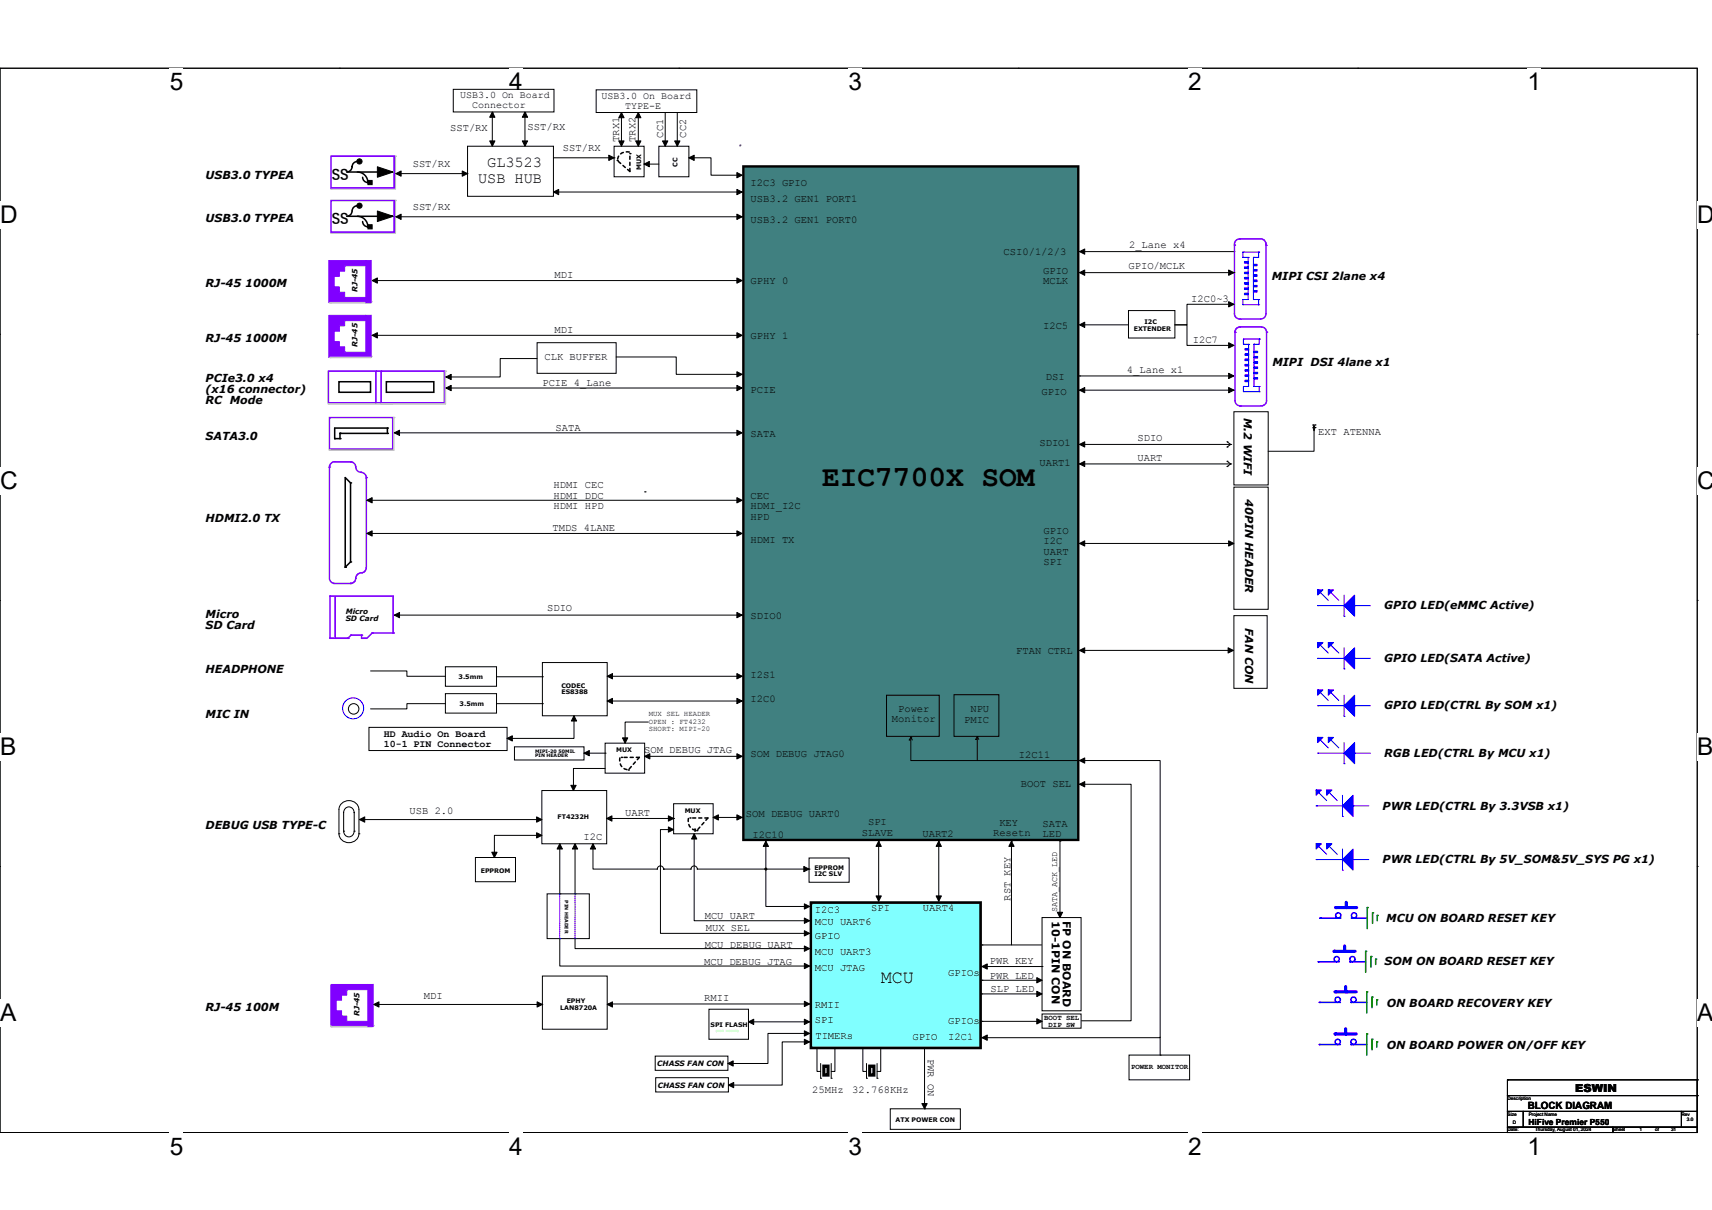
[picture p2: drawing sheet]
<svg xmlns="http://www.w3.org/2000/svg" width="297mm" height="210mm" viewBox="0 0 297 210" stroke-linecap="round" stroke-linejoin="round" font-family="sans-serif">
<path d="M0 11.8h294.4v184.8h-294.4z" fill="none" stroke="#000" stroke-width=".17"/>
<g fill="#fff">
<path d="M29.4 11.8h2.4v4.8h-2.4z"/>
<path d="M29.4 196.6h2.4v4.7h-2.4z"/>
</g>
<path d="M58.9 11.8h.1M58.9 196.6h.1" fill="none" stroke="#000" stroke-width=".17"/>
<g fill="#fff">
<path d="M88.3 11.8h2.4v4.8h-2.4z"/>
<path d="M88.3 196.6h2.4v4.7h-2.4z"/>
</g>
<path d="M117.8 11.8h.1M117.8 196.6h.1" fill="none" stroke="#000" stroke-width=".17"/>
<g fill="#fff">
<path d="M147.2 11.8h2.4v4.8h-2.4z"/>
<path d="M147.2 196.6h2.4v4.7h-2.4z"/>
</g>
<path d="M176.7 11.8h.1M176.7 196.6h.1" fill="none" stroke="#000" stroke-width=".17"/>
<g fill="#fff">
<path d="M206.1 11.8h2.3v4.8h-2.3z"/>
<path d="M206.1 196.6h2.3v4.7h-2.3z"/>
</g>
<path d="M235.5 11.8h.1M235.5 196.6h.1" fill="none" stroke="#000" stroke-width=".17"/>
<g fill="#fff">
<path d="M265 11.8h2.3v4.8h-2.3z"/>
<path d="M265 196.6h2.3v4.7h-2.3z"/>
<path d="M0 34.9h3.1v4.8h-3.1z"/>
<path d="M294.4 34.9h2.6v4.8h-2.6z"/>
<path d="M0 81.1h3.1v4.7h-3.1z"/>
<path d="M294.4 81.1h2.6v4.7h-2.6z"/>
</g>
<path d="M0 58h.1M294.4 58h.1" fill="none" stroke="#000" stroke-width=".17"/>
<g fill="#fff">
<path d="M0 127.3h2.8v4.7h-2.8z"/>
<path d="M294.4 127.3h2.6v4.7h-2.6z"/>
</g>
<path d="M0 104.2h.1M294.4 104.2h.1" fill="none" stroke="#000" stroke-width=".17"/>
<g fill="#fff">
<path d="M0 173.5h2.8v4.7h-2.8z"/>
<path d="M294.4 173.5h2.6v4.7h-2.6z"/>
</g>
<g fill="none" stroke="#000" stroke-width=".17">
<path d="M78.6 15.5h17.5v3.9h-17.5zM85.4 19.6h.1M85.4 19.6v5.7M91.1 19.6h.1M91.1 19.6v5.7M103.4 15.6h17.5v3.9h-17.5zM107.8 19.5h.1M107.8 19.5v5.9M110.7 19.5h.1M110.7 19.5v5.9M115.4 19.5h.1M115.4 19.5v5.9"/>
<path d="M117.5 19.5h.1M117.5 19.5v5.9M68.7 30.1h12.3M68.7 37.6h60M81 30.1h.1M81.1 25.4h14.9v8.7h-14.9zM96.1 33.3h32.6M106.5 25.4h5.2v5.3h-5.2zM111.7 28.5h.1M111.7 28.5h2.6M114.3 25.4h5.2v5.3h-5.2zM128.7 37.6h.1"/>
<path d="M128.7 33.3h.1M64.6 48.7h63.7M64.6 58.2h63.7M128.3 48.7h.1M128.3 58.2h.1M187.7 43.7h26.4M187.7 47.3h26.4M195.8 53.9h8v4.8h-8zM214.1 43.7h.1M214.1 47.3h.1M68.5 75.1h59.9M77.4 67.3h51"/>
<path d="M128.4 67.3h.1M128.4 75.1h.1M187.3 65.2h.1M187.3 65.2h26.7M63.6 86.8h64.4M63.6 92.6h64.4M111.8 85.4h.1M111.9 85.4h.1M128 86.8h.1M128 92.6h.1M187.5 94.3h.1M187.5 94.3h26.3"/>
<path d="M214.1 84.5h5.9v21.2h-5.9zM64.3 116.4h6.3v1h6.7M68.5 106.8h60.2M77.3 115.7h8.8v3.4h-8.8zM86.1 117.5h8M94.1 115h11.2v9.2h-11.2zM94.1 117.5h.1M105.4 117.4h23.2M128.6 117.4h.1M128.7 106.8h.1M187.5 112.9h.1M187.5 112.9h26.3"/>
<path d="M214.1 106.8h5.7v12.7h-5.7zM64 126.2h24v4.1h-24zM77.3 120.4h8.8v3.4h-8.8zM77.3 122.1h-6.7v.9h-6.3M86.1 122.1h8M94 137.2h11.3v9.2h-11.3zM94.1 122.1h.1M99.6 124.2v4h-11.6M105.5 121.7h23.2M116.9 139.5h6.8v5.2h-6.8zM128.7 121.7h.1M187.3 136.1h8.9v41.1h-8.6"/>
<path d="M187.3 132h14v48.1h-31M0 150.4h.1M58.8 144.7v-4.2a1.74 1.74 0 0 1 1.7-1.6 1.74 1.74 0 0 1 1.8 1.6v4.2M58.8 144.7a1.74 1.74 0 0 0 1.7 1.6 1.74 1.74 0 0 0 1.8-1.6M58.8 144.7h.1M59.6 144.3v-3.2a.92 .92 0 0 1 .9-1.1 .92 .92 0 0 1 .9 1.1v3.2M59.6 144.3a.91 .91 0 0 0 .9 .9 .91 .91 0 0 0 .9-.9M59.6 144.3h.1M61.4 144.3h.1M62.3 144.7h.1M62.5 142.2h31.3M93.8 142.2h.1"/>
<path d="M105.3 142h11.6M116.9 142h.1M119.9 150.8a.55 .55 0 0 1 .5-.5 .55 .55 0 0 1 .6 .5h19.4M120.5 143.9h.1M120.5 144.3h.1M120.5 143.9l.2 .2-.2 .2M123.7 141.9h5M128.7 141.9h.1M140.4 148.9h6.9v4.2h-6.9zM140.4 150.8h.1M152.4 146h.1M152.4 146v10.4"/>
<path d="M175.5 146h.1M175.5 146v18M180.8 159.2h6.7v16.2h-6.7zM183.9 146h.1M183.9 146v13.2M294.4 150.4h.1M64.9 174.3h29.1M94 174.3h.1M94.1 169.4h11.2v9.2h-11.2zM105.4 174.2h34.9M123 175.2h6.8v5.2h-6.8zM129.9 177.3h10.5"/>
<path d="M140.3 174.2h.1M140.4 177.3h.1M170.3 172.5h.1M170.3 172.5h10.4M170.3 164h.1M170.3 170.1h.1M170.3 177.3h.1M170.3 167.7h10.5M170.3 164h10.4M170.3 170.1h10.5M170.3 177.3h10.5M180.8 176h6.7v2.4h-6.7z"/>
<path d="M180.8 167.7h.1M141.7 181.9v4h.7M142.4 187.1h.1M142.4 184.6v2.5M144.2 187.1h.1M144.2 184.6v2.5M144.8 181.9v4h-.6M149.7 181.9v4h.6M150.3 187.1h.1M150.3 184.6v2.5M152.2 187.1h.1M152.2 184.6v2.5"/>
<path d="M152.8 181.9v4h-.6M154.4 192.4h12.2v3.6h-12.2z"/>
</g>
<g fill="#000" stroke="#000" stroke-width=".17">
<path d="M63.8 39h.8v.7h-.8z" fill-rule="evenodd"/>
<path d="M63.8 31.3h.8v.7h-.8z" fill-rule="evenodd"/>
<path d="M65.5 28.9l2.7 1h-.9h.9l-2.7 .9z" fill-rule="evenodd"/>
<path d="M65.5 36.6l2.7 .9h-.9h.9l-2.7 .9z" fill-rule="evenodd"/>
<circle cx="62.4" cy="35.7" r=".45"/>
<circle cx="62.4" cy="28" r=".45"/>
<circle cx="132.9" cy="150.8" r=".17"/>
</g>
<g fill="none" stroke="#c0c0c0" stroke-width=".26">
<path d="M57.4 32.8h.1M68.6 27.1h.1M68.6 34.8h.1M68.6 27.1v5.7h-11.2M68.6 34.8v5.7h-11.2M57.2 52.5h.1M57.2 52.5h7.2M57.4 40.5h.1M64.4 52.4h.1M64.4 45.2v7.2M64.4 54.7v7.2M57 70.1h.1"/>
<path d="M57.1 78.1h.1M57.2 62h.1M57.2 62h7.2M64.4 61.9h.1M66.1 70.1h.1M68.3 72.5h.1M68.3 72.5v5.6h-11.2M77.3 64.4h.1M77.3 64.4v5.7h-20.3M57.4 178.2h.1M57.4 178.2h7.2M64.7 178h.1"/>
<path d="M64.7 170.9v7.1"/>
</g>
<g fill="none" stroke="#000" stroke-width=".26">
<path d="M60.2 37.5h6.1M62 28a.91 .91 0 0 0-.9 .9 .91 .91 0 0 1-.9 .9l6.1 .1M62 29.9a1.83 1.83 0 0 1 1.8 1.8M62 35.7a1.07 1.07 0 0 0-1 1.3l-.5 .5h-.3M62 37.5a1.82 1.82 0 0 1 1.8 1.9M62.9 30.8a.91 .91 0 0 0 .9 .9M62.9 38.4a.91 .91 0 0 0 .9 1M66.3 29.9h.1M66.3 37.5h.1M58.1 76.1h.1M58.1 76.1h.9M58.8 66.3h5.5v1.8h-5.5z"/>
<path d="M59 75.2h.1M59 76.1h.1M59 75.2v.9M59 75.2h8.2M67 66.3h8.3v1.8h-8.3zM67.2 74.3h.1M67.2 75.2h.1M67.2 74.3h-9.1v1.8M67.2 74.3v.9M59.9 98.4h.1M60.8 83.8h.1M60.8 97.5h.1"/>
<path d="M60.8 83.8l-.9-.9v15.5M60.8 97.5l-.9 .9M60.8 83.8v13.7"/>
</g>
<g fill="none" stroke="#8000ff" stroke-width=".26">
<path d="M57.4 34.8h11v5.5h-11zM57.4 27.1h11v5.5h-11zM214.2 42.6v11.9a.91 .91 0 0 0 .9 .9M214.2 42.6h.1M214.2 57.7v11.8a.91 .91 0 0 0 1 .9M214.2 57.7h.1M215.1 41.5a.91 .91 0 0 0-.9 .9M215.1 55.4h.1M215.1 41.5h.1M215.1 41.5h3.6a.91 .91 0 0 1 .9 .9M215.1 55.4h3.6M215.2 56.7a.91 .91 0 0 0-1 1"/>
<path d="M215.2 56.7h.1M215.2 56.7h3.6a.91 .91 0 0 1 .9 1M219.6 42.6v11.9a.91 .91 0 0 1-.9 .9M219.6 42.6h.1M219.7 57.7v11.8a.91 .91 0 0 1-.9 .9l-3.6 .1M219.7 57.7h.1M57 64.4h20.1v5.5h-20.1zM57.1 72.5h11v5.5h-11zM65.2 64.4h.1M65.2 64.4v5.5M66.1 64.4h.1M66.1 64.4v5.5"/>
<path d="M215.2 70.5h.1M57.1 81.1h.1M57.1 81.1v19.2M60.8 80.1h-2.7a.91 .91 0 0 0-1 1M60.8 80.1h.1M61.7 81.1a1.08 1.08 0 0 0 1.3 1l.5 .4v.4M63.5 98.5a1.08 1.08 0 0 1-1.2 1 .91 .91 0 0 0-.6 .9 .91 .91 0 0 1-.9 .9M63.6 82.9h.1M63.6 82.9v15.5M57.1 100.4a.91 .91 0 0 0 1 .9h2.7M57.2 103.5h.1M57.2 110.8h.1"/>
<path d="M57.2 103.5h11v6.4M57.2 110.8h3.1M57.2 103.5v7.3M58.2 110.8h.1M58.2 103.5v7.3M60.3 110.8h.1M60.8 101.3h.1M60.9 110.2h.1M60.9 110.2h1.8M60.9 110.2l-.6 .6M62.7 110.8h.1M62.7 110.2h.1"/>
<path d="M62.7 110.2v.6M64.6 109.9h.1M64.6 109.9h3.6M64.6 109.9l-1 .9h-.9M68.2 109.9h.1"/>
</g>
<g fill="#8000ff" stroke="#8000ff" stroke-width=".17">
<path d="M57.1 45.2h6.4v.9h-3.7v.9h-.9v1h-.9v1.8h.9v.9h.9v.9h3.7v.9h-6.4z" fill-rule="evenodd"/>
<path d="M57.1 54.7h6.4v.9h-3.7v1h-.9v.9h-.9v1.8h.9v.9h.9v.9h3.7v.9h-6.4z" fill-rule="evenodd"/>
<path d="M63.5 45.2h.9v7.3h-.9z" fill-rule="evenodd"/>
<path d="M63.5 54.7h.9v7.3h-.9z" fill-rule="evenodd"/>
<path d="M57.4 170.9h6.4v.9h-3.6v.9h-.9v.9h-1v1.8h1v.9h.9v1h3.6v.9h-6.4z" fill-rule="evenodd"/>
<path d="M63.8 170.9h.9v7.3h-.9z" fill-rule="evenodd"/>
</g>
<path d="M140.7 156.7h29.4v25.1h-29.4zM142.9 185h.7v1.6h-.7zM150.9 185h.7v1.6h-.7z" fill="none" stroke="#000" stroke-width=".54"/>
<path d="M107.1 27.8h.1M109.2 26.4a1.52 1.52 0 0 0-2 1.3M109.3 29.8v-3.1M109.3 26.7h.1M109.3 29.8l-2.2-2M119.4 142a1.52 1.52 0 0 0 1.3 2.1M119.7 142h.1M120.9 144.2h.1M122.8 142h-3.1M122.8 142l-1.9 2.2" fill="none" stroke="#000" stroke-width=".26" stroke-dasharray=".5 .5"/>
<g fill="none" stroke="#00f" stroke-width=".17">
<path d="M215.6 52h.1M215.6 43.8h.1M215.6 44.7h.1M215.6 43.8v.9M215.6 52v.9h2.8M215.6 44.7h.9M215.6 43.8h2.8M215.7 58.8h.1M215.7 59.8h.1M215.7 58.8v1M215.7 59.8h.9M215.7 58.8h2.8"/>
<path d="M216.5 44.7h.1M216.5 44.7v7.3h-.9M216.6 59.8h.1M216.6 59.8v7.3h-.9M217.4 44.7h.1M217.4 52h.1M217.4 52h1M217.4 44.7v7.3M217.5 59.8h.1M217.5 59.8v7.3M218.4 52.9h.1M218.4 43.8h.1"/>
<path d="M218.4 52h.1M218.4 43.8v.9h-1M218.4 52v.9M218.5 58.8h.1M218.5 58.8v1h-1M215.7 67.1h.1M215.7 67.1v.9h2.8M217.5 67.1h.1M217.5 67.1h1M218.5 68h.1M218.5 67.1h.1M218.5 67.1v.9"/>
<path d="M228.3 139.9h.1M228.3 137.1h.1M228.3 139.9h4.6M228.3 137.1l1.9 1.8M228.6 130.7h.1M228.6 128h.1M228.6 130.7h4.6M228.6 128l1.8 1.8M230.2 137.1h.1M230.2 137.1l1.8 1.8M230.4 128h.1M230.4 128l1.9 1.8"/>
<path d="M232.9 138v3.7M233.2 132.5h.1M233.2 128.9v3.6M234.7 139.9h.1M234.7 139.9h2.8M235 130.7h.1M235 130.7h2.7M228.3 149.2h.1M228.3 146.4h.1M228.3 149.2h4.6M228.3 146.4l1.9 1.9M230.2 146.4h.1"/>
<path d="M230.2 146.4l1.8 1.9M232.9 141.7h.1M232.9 151h.1M232.9 147.4v3.6M234.7 149.2h.1M234.7 149.2h2.8"/>
</g>
<g fill="#00f" stroke="#00f" stroke-width=".17">
<path d="M215.9 50.9h.6v.3h-.6z" fill-rule="evenodd"/>
<path d="M215.9 50h.6v.2h-.6z" fill-rule="evenodd"/>
<path d="M215.9 49.1h.6v.2h-.6z" fill-rule="evenodd"/>
<path d="M215.9 48.1h.6v.3h-.6z" fill-rule="evenodd"/>
<path d="M215.9 47.2h.6v.3h-.6z" fill-rule="evenodd"/>
<path d="M215.9 46.3h.6v.3h-.6z" fill-rule="evenodd"/>
<path d="M215.9 45.4h.6v.3h-.6z" fill-rule="evenodd"/>
<path d="M217.4 50.4h.7v.3h-.7z" fill-rule="evenodd"/>
<path d="M217.4 49.5h.7v.3h-.7z" fill-rule="evenodd"/>
<path d="M217.4 48.6h.7v.3h-.7z" fill-rule="evenodd"/>
<path d="M217.4 47.7h.7v.3h-.7z" fill-rule="evenodd"/>
<path d="M217.4 46.8h.7v.2h-.7z" fill-rule="evenodd"/>
<path d="M217.4 45.9h.7v.2h-.7z" fill-rule="evenodd"/>
<path d="M216 66h.6v.3h-.6z" fill-rule="evenodd"/>
<path d="M216 65.1h.6v.2h-.6z" fill-rule="evenodd"/>
<path d="M216 64.1h.6v.3h-.6z" fill-rule="evenodd"/>
<path d="M216 63.2h.6v.3h-.6z" fill-rule="evenodd"/>
<path d="M216 62.3h.6v.3h-.6z" fill-rule="evenodd"/>
<path d="M216 61.4h.6v.3h-.6z" fill-rule="evenodd"/>
<path d="M216 60.5h.6v.3h-.6z" fill-rule="evenodd"/>
<path d="M217.5 65.5h.7v.3h-.7z" fill-rule="evenodd"/>
<path d="M217.5 64.6h.7v.3h-.7z" fill-rule="evenodd"/>
<path d="M217.5 63.7h.7v.3h-.7z" fill-rule="evenodd"/>
<path d="M217.5 62.8h.7v.2h-.7z" fill-rule="evenodd"/>
<path d="M217.5 61.9h.7v.2h-.7z" fill-rule="evenodd"/>
<path d="M217.5 60.9h.7v.3h-.7z" fill-rule="evenodd"/>
<path d="M233.2 130.7l1.8-1.8v3.6z" fill-rule="evenodd"/>
<path d="M230.4 128h.9l-.9 .9z" fill-rule="evenodd"/>
<path d="M228.6 128h.9l-.9 .9z" fill-rule="evenodd"/>
<path d="M232.9 139.9l1.8-1.9v3.7z" fill-rule="evenodd"/>
<path d="M230.2 137.1h.9l-.9 .9z" fill-rule="evenodd"/>
<path d="M228.3 137.1h.9l-.9 .9z" fill-rule="evenodd"/>
<path d="M232.9 149.2l1.8-1.8v3.6z" fill-rule="evenodd"/>
<path d="M230.2 146.4h.9l-.9 1z" fill-rule="evenodd"/>
<path d="M228.3 146.4h.9l-.9 1z" fill-rule="evenodd"/>
</g>
<g fill="none" stroke="#00f" stroke-width=".26">
<path d="M229 159.3h.1M229 159.3h3.6"/>
<circle cx="234.9" cy="158.9" r=".45"/>
</g>
<path d="M233.5 156.6v.9" fill="none" stroke="#00f" stroke-width=".54"/>
<circle cx="233.5" cy="157.5" r=".27" fill="#00f"/>
<path d="M231.7 157.5h3.7" fill="none" stroke="#00f" stroke-width=".54"/>
<circle cx="231.7" cy="157.5" r=".27" fill="#00f"/>
<g fill="none" stroke="#00f" stroke-width=".26">
<path d="M234.5 159.3h.1M234.5 159.3h2.7M228.9 174h.1M228.9 174h3.6"/>
<circle cx="232.2" cy="158.9" r=".45"/>
<circle cx="234.8" cy="173.5" r=".46"/>
</g>
<path d="M237.2 157.5h.1M237.2 157.5v3.7M238.1 158.4h.1M238.1 158.4v1.9M238.9 158.9h.1M238.9 158.9v.9" fill="none" stroke="#008000" stroke-width=".26"/>
<path d="M233.4 171.2v.9" fill="none" stroke="#00f" stroke-width=".54"/>
<circle cx="233.4" cy="172.1" r=".27" fill="#00f"/>
<path d="M231.6 172.1h3.7" fill="none" stroke="#00f" stroke-width=".54"/>
<circle cx="231.6" cy="172.1" r=".27" fill="#00f"/>
<g fill="none" stroke="#00f" stroke-width=".26">
<path d="M234.4 174h.1M234.4 174h2.7M228.9 181.3h.1M228.9 181.3h3.6"/>
<circle cx="232.1" cy="173.5" r=".46"/>
<circle cx="234.8" cy="180.8" r=".45"/>
</g>
<path d="M237.1 172.1h.1M237.1 172.1v3.7M238 173h.1M238 173v1.9M238.8 173.5h.1M238.8 173.5v.9" fill="none" stroke="#008000" stroke-width=".26"/>
<g fill="none" stroke="#000" stroke-width=".17">
<path d="M93.2 59.5h13.7v5.3h-13.7zM187.5 56.4h.1M187.5 56.4h8.2M214.1 52.8h-8.2v3.6h-2.1h2.1v3.5h8.2M93.2 62.2h-6.4v3.2h-9.4M106.9 62h10.4v3h11.4M89.2 129.6h12.1v2.3h-12.1zM101.3 130.7h3.7M105 129h6.8v5.2h-6.8zM105 133.4h-5.5v3.8M105 130.7h.1M111.9 131.3h16.8"/>
<path d="M94.9 155.1h7.3v7.8h-7.3zM97.1 155.1h.1M97.1 146.4v8.7M99.8 155.1h.1M99.8 146.5v8.6M97.1 162.9v4.8h43.3"/>
<circle cx="61.4" cy="123" r=".91"/>
</g>
<g fill="none" stroke="#00f" stroke-width=".17">
<path d="M228.6 119.7h.1M228.6 119.7l1.8 1.9M230.4 119.7h.1M230.4 119.7l1.9 1.9M228.6 122.5h.1M228.6 122.5h4.6M233.2 124.3h.1M233.2 120.7v3.6M235 122.5h.1M235 122.5h2.7"/>
<circle cx="61.3" cy="122.9" r="1.82"/>
</g>
<path d="M107.5 131.5a1.52 1.52 0 0 0 1.3 2.1M107.8 131.4h.1M109 133.6h.1M110.9 131.4h-3.1M110.9 131.4l-1.9 2.2" fill="none" stroke="#000" stroke-width=".26" stroke-dasharray=".5 .5"/>
<g fill="#00f" stroke="#00f" stroke-width=".17">
<path d="M233.2 122.5l1.8-1.8v3.6z" fill-rule="evenodd"/>
<path d="M230.4 119.7h.9l-.9 1z" fill-rule="evenodd"/>
<path d="M228.6 119.7h.9l-.9 1z" fill-rule="evenodd"/>
</g>
<path d="M233.4 178.5v1" fill="none" stroke="#00f" stroke-width=".54"/>
<circle cx="233.4" cy="179.5" r=".27" fill="#00f"/>
<path d="M231.6 179.5h3.7" fill="none" stroke="#00f" stroke-width=".54"/>
<circle cx="231.6" cy="179.5" r=".27" fill="#00f"/>
<g fill="none" stroke="#00f" stroke-width=".26">
<path d="M228.7 166.9h.1M228.7 166.9h3.6M234.4 181.3h.1M234.4 181.3h2.7"/>
<circle cx="234.6" cy="166.5" r=".45"/>
<circle cx="232.1" cy="180.8" r=".45"/>
</g>
<path d="M237.1 179.5h.1M237.1 179.5v3.6M238 180.4h.1M238 180.4v1.8M238.8 180.8h.1M238.8 180.8v.9" fill="none" stroke="#008000" stroke-width=".26"/>
<g fill="none" stroke="#000" stroke-width=".17">
<path d="M82.5 148.8h6.9v4.2h-6.9zM94 145h-8.2v3.8M114.6 150.2v11.8h25.8M116.9 144h-2.3v6.3M120.4 144.7v15.1h20.1M132.9 146v11.3h7.5M162.9 146h.1M162.9 146v10.4M140.5 179.4h-7.3v5.2h-6.9M113.7 183.3h12.6v2.5h-12.6zM113.7 187h12.7v2.5h-12.7zM140.5 180.8h-4.8v7.5h-9.3"/>
<path d="M160.4 192.4h.1M160.4 182v10.4"/>
</g>
<path d="M129 28.9h58v116.8h-58z" fill="none" stroke="#000" stroke-width=".54"/>
<path d="M233.3 164.2v.9" fill="none" stroke="#00f" stroke-width=".54"/>
<circle cx="233.3" cy="165.1" r=".27" fill="#00f"/>
<path d="M231.4 165.1h3.7" fill="none" stroke="#00f" stroke-width=".54"/>
<circle cx="231.4" cy="165.1" r=".27" fill="#00f"/>
<g fill="none" stroke="#00f" stroke-width=".26">
<path d="M234.2 166.9h.1M234.2 166.9h2.7"/>
<circle cx="231.9" cy="166.5" r=".45"/>
</g>
<path d="M236.9 165.1h.1M236.9 165.1v3.7M237.8 166h.1M237.8 166v1.8M238.7 166.5h.1M238.7 166.5v.9" fill="none" stroke="#008000" stroke-width=".26"/>
<g fill="none" stroke="#000" stroke-width=".17">
<path d="M96 27.4h10.5M106.5 27.4h.1M119.5 27.4h3.8v3h4.5M187.2 77.1h26.3M187.3 67.7h26.7M212.9 76.7h.1M212.9 77.6h.1M212.9 76.7l.6 .4M213.5 77.1h.1M213.5 77.1l-.6 .5M214 67.7h.1M214.1 71.5h5.9v12.7h-5.9z"/>
<path d="M227.8 73.7h.1M227.8 74.2h.1M227.8 73.7l.2 .6 .1-.6M227.8 74.2l.2 .6 .1-.6M228 73.7v4.6h-8M228.1 74.2h.1M228.1 73.7h.1M187.2 80.5h26.3M212.9 80.1h.1M212.9 81h.1M212.9 80.1l.6 .4M213.5 80.5h.1"/>
<path d="M213.5 80.5l-.6 .5M112.5 125.3h-4.1v3.7M153.8 120.7h9.1v7.1h-9.1zM157.7 128.4h.1M158 128h.1M158 128v4h11.5M158 128l.3 .4M158 128l-.3 .4M165.5 120.6h7.8v7.2h-7.8zM169.3 128.3h.1M169.5 127.9h.1M169.5 127.9v4.1h17.4"/>
<path d="M169.5 127.9l.3 .4M169.5 127.9l-.2 .4M102.9 146.4v4.4h11.1a.55 .55 0 0 1 .6-.5 .55 .55 0 0 1 .5 .5M115.1 150.8h.1M115.1 150.8h4.8M99.8 162.9v1.7h40.7M195.9 183.1h10.5v4.3h-10.5zM201.3 183.1h.1M201.3 180v3.1M261.5 190.2h32.9v2.7h-32.9zM261.5 192.9h2.8v2.7h-2.8zM261.5 195.6h18.3v1h-18.3z"/>
<path d="M261.5 187.4h.1M261.5 187.4v2.8M261.5 187.4h32.9M264.3 192.9h27.4v2.7h-27.4zM279.8 195.6h14.6v1h-14.6zM291.7 192.9h2.7v2.7h-2.7zM294.4 187.4h.1M294.4 190.2h.1M294.4 187.4v2.8"/>
</g>
<path d="M141 157h28.8v24.6h-28.8z" fill-rule="evenodd" fill="#80ffff" stroke="#80ffff" stroke-width=".17"/>
<g fill="none" stroke="#00f" stroke-width=".17">
<path d="M228.6 105.1h.1M228.6 102.4h.1M228.6 114.3h.1M228.6 111.5h.1M228.6 105.1h4.6M228.6 102.4l1.8 1.8M228.6 114.3h4.6M228.6 111.5l1.8 1.8M230.4 102.4h.1M230.4 111.5h.1M230.4 102.4l1.9 1.8M230.4 111.5l1.9 1.8"/>
<path d="M233.2 106.9h.1M233.2 116.1h.1M233.2 103.3v3.6M233.2 112.4v3.7M235 105.1h.1M235 114.3h.1M235 105.1h2.7M235 114.3h2.7"/>
</g>
<g fill="#00f" stroke="#00f" stroke-width=".17">
<path d="M233.2 105.1l1.8-1.8v3.6z" fill-rule="evenodd"/>
<path d="M230.4 102.4h.9l-.9 .9z" fill-rule="evenodd"/>
<path d="M228.6 102.4h.9l-.9 .9z" fill-rule="evenodd"/>
<path d="M233.2 114.3l1.8-1.9v3.7z" fill-rule="evenodd"/>
<path d="M230.4 111.5h.9l-.9 .9z" fill-rule="evenodd"/>
<path d="M228.6 111.5h.9l-.9 .9z" fill-rule="evenodd"/>
</g>
<path d="M60.8 80.1a.91 .91 0 0 1 .9 1" fill="none" stroke="#8000ff" stroke-width=".26"/>
<path d="M129.3 29.2h57.4v116.2h-57.4z" fill-rule="evenodd" fill="#408080" stroke="#408080" stroke-width=".26"/>
<path d="M97.1 155.1v7.8M99.8 155.1v7.8M97.1 162.9h.1M99.8 162.9h.1" fill="none" stroke="#00f" stroke-width=".17" stroke-dasharray=".2 .2"/>
<g fill="#000" stroke="#000" stroke-width=".17">
<path d="M85.4 19.4l.5 1h-.9z" fill-rule="evenodd"/>
<path d="M91.1 19.4l.4 1h-.9z" fill-rule="evenodd"/>
<path d="M107.8 19.5l.5 .9h-1z" fill-rule="evenodd"/>
<path d="M110.7 19.5l.5 .9h-.9z" fill-rule="evenodd"/>
<path d="M68.7 30.1l.9-.4v.9z" fill-rule="evenodd"/>
<path d="M68.7 37.6l.9-.4v.9z" fill-rule="evenodd"/>
<path d="M80.2 29.7l.9 .4-.9 .5z" fill-rule="evenodd"/>
<path d="M85 24.5h.9l-.5 .9z" fill-rule="evenodd"/>
<path d="M90.6 24.5h.9l-.4 .9z" fill-rule="evenodd"/>
<path d="M96 33.3l.9-.4v.9z" fill-rule="evenodd"/>
<path d="M105.6 26.9l.9 .5-.9 .4z" fill-rule="evenodd"/>
<path d="M107.3 24.5h1l-.5 .9z" fill-rule="evenodd"/>
<path d="M110.3 24.5h.9l-.5 .9z" fill-rule="evenodd"/>
<path d="M111.7 28.5l.9-.5v.9z" fill-rule="evenodd"/>
<path d="M114.9 24.5h1l-.5 .9z" fill-rule="evenodd"/>
<path d="M117 24.5h1l-.5 .9z" fill-rule="evenodd"/>
<path d="M119.5 27.4l.9-.5v.9z" fill-rule="evenodd"/>
<path d="M127.8 30l.9 .4-.9 .5z" fill-rule="evenodd"/>
<path d="M127.8 32.9l.9 .4-.9 .5z" fill-rule="evenodd"/>
<path d="M127.8 37.2l.9 .4-.9 .5z" fill-rule="evenodd"/>
<path d="M64.6 48.7l.9-.5v.9z" fill-rule="evenodd"/>
<path d="M64.6 58.2l.9-.5v1z" fill-rule="evenodd"/>
<path d="M127.8 48.2l.9 .5-.9 .4z" fill-rule="evenodd"/>
<path d="M127.8 57.7l.9 .5-.9 .5z" fill-rule="evenodd"/>
<path d="M187.3 56.4l.9-.5v.9z" fill-rule="evenodd"/>
<path d="M187.3 47.3l.9-.4v.9z" fill-rule="evenodd"/>
<path d="M187.3 43.7l.9-.5v.9z" fill-rule="evenodd"/>
<path d="M213.1 46.9l1 .4-1 .5z" fill-rule="evenodd"/>
<path d="M213.1 52.4l1 .4-1 .5z" fill-rule="evenodd"/>
<path d="M213.1 59.5l1 .4-1 .5z" fill-rule="evenodd"/>
<path d="M68.4 75.1l.9-.4v.9z" fill-rule="evenodd"/>
<path d="M77.4 65.4l.9-.4v.9z" fill-rule="evenodd"/>
<path d="M77.4 67.3l.9-.4v.9z" fill-rule="evenodd"/>
<path d="M127.8 64.5l.9 .5-.9 .4z" fill-rule="evenodd"/>
<path d="M127.8 66.9l.9 .4-.9 .5z" fill-rule="evenodd"/>
<path d="M127.8 74.7l.9 .4-.9 .5z" fill-rule="evenodd"/>
<path d="M187.3 77.1l.9-.4v.9z" fill-rule="evenodd"/>
<path d="M187.3 67.7l.9-.4v.9z" fill-rule="evenodd"/>
<path d="M213.1 64.8l1 .4-1 .5z" fill-rule="evenodd"/>
<path d="M213.1 67.3l1 .4-1 .5z" fill-rule="evenodd"/>
<path d="M63.6 86.8l1-.4v.9z" fill-rule="evenodd"/>
<path d="M63.6 92.6l1-.5v.9z" fill-rule="evenodd"/>
<path d="M127.8 86.4l.9 .4-.9 .5z" fill-rule="evenodd"/>
<path d="M127.8 92.1l.9 .5-.9 .4z" fill-rule="evenodd"/>
<path d="M187.3 94.3l.9-.4v.9z" fill-rule="evenodd"/>
<path d="M187.3 80.5l.9-.4v.9z" fill-rule="evenodd"/>
<path d="M213.1 93.9l1 .4-1 .5z" fill-rule="evenodd"/>
<path d="M68.4 106.8l.9-.5v.9z" fill-rule="evenodd"/>
<path d="M105.3 117.4l1-.5v.9z" fill-rule="evenodd"/>
<path d="M127.8 106.3l.9 .5-.9 .4z" fill-rule="evenodd"/>
<path d="M127.8 116.9l.9 .5-.9 .4z" fill-rule="evenodd"/>
<path d="M187.3 112.9l.9-.5v.9z" fill-rule="evenodd"/>
<path d="M213.1 112.4l.9 .5-.9 .4z" fill-rule="evenodd"/>
<path d="M88 128.2l.9-.5v.9z" fill-rule="evenodd"/>
<path d="M99 136.3h.9l-.4 .9z" fill-rule="evenodd"/>
<path d="M99.6 124.2l.4 .9h-.9z" fill-rule="evenodd"/>
<path d="M101.3 130.7l.9-.4v.9z" fill-rule="evenodd"/>
<path d="M105.3 121.7l1-.5v.9z" fill-rule="evenodd"/>
<path d="M108 128.1h.9l-.5 .9z" fill-rule="evenodd"/>
<path d="M111.8 131.3l.9-.5v.9z" fill-rule="evenodd"/>
<path d="M127.8 121.2l.9 .5-.9 .4z" fill-rule="evenodd"/>
<path d="M127.8 130.8l.9 .5-.9 .4z" fill-rule="evenodd"/>
<path d="M187.3 132l.9-.5v1z" fill-rule="evenodd"/>
<path d="M187.3 136.1l.9-.4v.9z" fill-rule="evenodd"/>
<path d="M62.4 142.2l.9-.4v.9z" fill-rule="evenodd"/>
<path d="M85.3 147.9h.9l-.4 .9z" fill-rule="evenodd"/>
<path d="M93.1 141.8l.9 .4-.9 .5z" fill-rule="evenodd"/>
<path d="M93.1 144.5l.9 .5-.9 .4z" fill-rule="evenodd"/>
<path d="M97.1 146.4l.5 1h-1z" fill-rule="evenodd"/>
<path d="M99.8 146.4l.4 1h-.9z" fill-rule="evenodd"/>
<path d="M102.9 146.4l.4 1h-.9z" fill-rule="evenodd"/>
<path d="M105.3 142l.9-.4v.9z" fill-rule="evenodd"/>
<path d="M116 141.6l.9 .4-.9 .5z" fill-rule="evenodd"/>
<path d="M116 143.5l.9 .5-.9 .4z" fill-rule="evenodd"/>
<path d="M120.4 144.7l.5 .9h-.9z" fill-rule="evenodd"/>
<path d="M123.7 141.9l.9-.5v.9z" fill-rule="evenodd"/>
<path d="M127.8 141.4l.9 .5-.9 .4z" fill-rule="evenodd"/>
<path d="M132.9 146l.4 .9h-.9z" fill-rule="evenodd"/>
<path d="M139.4 150.4l1 .4-1 .5z" fill-rule="evenodd"/>
<path d="M139.5 156.9l1 .4-1 .5z" fill-rule="evenodd"/>
<path d="M139.5 159.3l1 .5-1 .5z" fill-rule="evenodd"/>
<path d="M152.4 146l.5 .9h-.9z" fill-rule="evenodd"/>
<path d="M152 155.5h.9l-.5 .9z" fill-rule="evenodd"/>
<path d="M162.9 146l.4 .9h-.9z" fill-rule="evenodd"/>
<path d="M162.4 155.5h.9l-.4 .9z" fill-rule="evenodd"/>
<path d="M175.5 146l.4 .9h-.9z" fill-rule="evenodd"/>
<path d="M183.4 158.3h.9l-.4 .9z" fill-rule="evenodd"/>
<path d="M64.8 174.3l.9-.4v.9z" fill-rule="evenodd"/>
<path d="M93.2 173.9l.9 .4-.9 .5z" fill-rule="evenodd"/>
<path d="M105.3 174.3l1-.4v.9z" fill-rule="evenodd"/>
<path d="M129.8 177.3l1-.4v.9z" fill-rule="evenodd"/>
<path d="M139.5 161.5l1 .5-1 .4z" fill-rule="evenodd"/>
<path d="M139.5 164.2l1 .4-1 .5z" fill-rule="evenodd"/>
<path d="M139.5 167.2l1 .5-1 .4z" fill-rule="evenodd"/>
<path d="M139.5 173.8l1 .4-1 .5z" fill-rule="evenodd"/>
<path d="M139.5 176.9l1 .4-1 .5z" fill-rule="evenodd"/>
<path d="M139.5 178.9l1 .5-1 .4z" fill-rule="evenodd"/>
<path d="M170.3 167.7l1-.4v.9z" fill-rule="evenodd"/>
<path d="M179.9 169.7l.9 .4-.9 .5z" fill-rule="evenodd"/>
<path d="M179.9 172l.9 .5-.9 .5z" fill-rule="evenodd"/>
<path d="M179.9 176.8l.9 .5-.9 .4z" fill-rule="evenodd"/>
<path d="M126.3 184.6l.9-.5v.9z" fill-rule="evenodd"/>
<path d="M126.4 188.3l.9-.4v.9z" fill-rule="evenodd"/>
<path d="M139.5 180.4l1 .4-1 .5z" fill-rule="evenodd"/>
<path d="M159.9 191.5h.9l-.4 .9z" fill-rule="evenodd"/>
<path d="M170.3 180.1l1-.5v1z" fill-rule="evenodd"/>
</g>
<path d="M128.4 25.2h.1M128.4 25.2v.2" fill="none" stroke="#800040" stroke-width=".17"/>
<text font-size="5.1" x="142.6" y="84.3">EIC7700X SOM</text>
<g font-size="4.2">
<text x="29.4" y="15.7">5</text>
<text x="88.3" y="15.7">4</text>
<text x="147.2" y="15.7">3</text>
<text x="206.1" y="15.7">2</text>
<text x="265" y="15.7">1</text>
<text x="0" y="38.8">D</text>
<text x="294.4" y="38.8">D</text>
<text x="0" y="84.9">C</text>
<text x="294.4" y="84.9">C</text>
<text x="0" y="131.1">B</text>
<text x="294.4" y="131.1">B</text>
<text x="0" y="177.3">A</text>
<text x="294.4" y="177.3">A</text>
<text x="29.4" y="200.4">5</text>
<text x="88.3" y="200.4">4</text>
<text x="147.2" y="200.4">3</text>
<text x="206.1" y="200.4">2</text>
<text x="265" y="200.4">1</text>
</g>
<text font-size="3.2" x="152.8" y="170.6">MCU</text>
<g font-size="2.6">
<text x="84.5" y="29.1">GL3523</text>
<text x="57.6" y="31">SS</text>
<text x="82.9" y="31.7">USB HUB</text>
<text x="57.6" y="38.7">SS</text>
</g>
<g font-size="1.9">
<text x="35.7" y="31.1">USB3.0 TYPEA</text>
<text x="35.7" y="38.5">USB3.0 TYPEA</text>
<text x="35.7" y="49.9">RJ-45 1000M</text>
<text x="220.6" y="48.5">MIPI CSI 2lane x4</text>
<text x="35.7" y="59.4">RJ-45 1000M</text>
<text x="220.7" y="63.6">MIPI DSI 4lane x1</text>
<text x="35.7" y="66.3">PCIe3.0 x4</text>
<text x="35.7" y="68.3">(x16 connector)</text>
<text x="35.7" y="70.2">RC Mode</text>
<text x="35.7" y="76.3">SATA3.0</text>
<text x="215.8" y="72.5" transform="rotate(90 215.8 72.5)">M.2 WIFI</text>
<text x="216" y="86.6" transform="rotate(90 216 86.6)">40PIN HEADER</text>
<text x="35.7" y="90.6">HDMI2.0 TX</text>
<text x="35.7" y="107.2">Micro</text>
<text x="240.1" y="105.8">GPIO LED(eMMC Active)</text>
<text x="35.7" y="109.1">SD Card</text>
<text x="216" y="109" transform="rotate(90 216 109)">FAN CON</text>
<text x="35.7" y="116.7">HEADPHONE</text>
<text x="240.1" y="114.9">GPIO LED(SATA Active)</text>
<text x="35.7" y="124.6">MIC IN</text>
<text x="240.1" y="123.1">GPIO LED(CTRL By SOM x1)</text>
<text x="240.1" y="131.4">RGB LED(CTRL By MCU x1)</text>
<text x="35.7" y="143.8">DEBUG USB TYPE-C</text>
<text x="239.9" y="140.5">PWR LED(CTRL By 3.3VSB x1)</text>
<text x="239.9" y="149.8">PWR LED(CTRL By 5V_SOM&amp;5V_SYS PG x1)</text>
<text x="182.5" y="159.9" transform="rotate(90 182.5 159.9)">10-1PIN CON</text>
<text x="184.4" y="159.9" transform="rotate(90 184.4 159.9)">FP ON BOARD</text>
<text x="240.5" y="160">MCU ON BOARD RESET KEY</text>
<text x="240.2" y="167.6">SOM ON BOARD RESET KEY</text>
<text x="35.7" y="175.5">RJ-45 100M</text>
<text x="240.6" y="174.7">ON BOARD RECOVERY KEY</text>
<text x="240.6" y="182">ON BOARD POWER ON/OFF KEY</text>
<text x="273.3" y="189.5">ESWIN</text>
</g>
<g font-size="1.8">
<text x="78.1" y="22.8">SST/RX</text>
<text x="91.5" y="22.6">SST/RX</text>
<text x="115" y="23.9" transform="rotate(-90 115 23.9)">CC1</text>
<text x="119" y="23.9" transform="rotate(-90 119 23.9)">CC2</text>
<text x="71.6" y="29">SST/RX</text>
<text x="97.7" y="26.2">SST/RX</text>
<text x="107.4" y="24.6" transform="rotate(-90 107.4 24.6)">TRX1</text>
<text x="110.3" y="24.6" transform="rotate(-90 110.3 24.6)">TRX2</text>
<text x="130.2" y="35.1">USB3.2 GEN1 PORT1</text>
<text x="130.2" y="32.2">I2C3 GPIO</text>
<text x="71.6" y="36.5">SST/RX</text>
<text x="130.2" y="38.6">USB3.2 GEN1 PORT0</text>
<text x="174.1" y="44.2">CSI0/1/2/3</text>
<text x="181" y="47.5">GPIO</text>
<text x="195.8" y="46.8">GPIO/MCLK</text>
<text x="195.9" y="43">2_Lane x4</text>
<text x="96.2" y="48.2">MDI</text>
<text x="130.2" y="49.2">GPHY 0</text>
<text x="181" y="49.3">MCLK</text>
<text x="206.7" y="52.4">I2C0~3</text>
<text x="96.2" y="57.7">MDI</text>
<text x="130.2" y="58.8">GPHY 1</text>
<text x="181" y="57.1">I2C5</text>
<text x="206.9" y="59.6">I2C7</text>
<text x="94.5" y="62.4">CLK BUFFER</text>
<text x="181.4" y="65.9">DSI</text>
<text x="195.5" y="64.7">4_Lane x1</text>
<text x="94.1" y="67">PCIE 4_Lane</text>
<text x="130.2" y="68.2">PCIE</text>
<text x="180.7" y="68.6">GPIO</text>
<text x="96.4" y="74.7">SATA</text>
<text x="130.2" y="75.8">SATA</text>
<text x="180.3" y="77.5">SDIO1</text>
<text x="197.3" y="76.5">SDIO</text>
<text x="228.7" y="75.5">EXT ATENNA</text>
<text x="180.3" y="81">UART1</text>
<text x="197.3" y="80">UART</text>
<text x="96" y="84.7">HDMI CEC</text>
<text x="96" y="86.5">HDMI DDC</text>
<text x="96" y="88.3">HDMI HPD</text>
<text x="130.2" y="86.5">CEC</text>
<text x="130.2" y="88.4">HDMI_I2C</text>
<text x="95.8" y="92.1">TMDS 4LANE</text>
<text x="130.2" y="90.2">HPD</text>
<text x="130.2" y="94.2">HDMI TX</text>
<text x="181.1" y="92.7">GPIO</text>
<text x="181.1" y="94.5">I2C</text>
<text x="181.1" y="96.3">UART</text>
<text x="181.1" y="98.1">SPI</text>
<text x="94.9" y="106.1">SDIO</text>
<text x="130.2" y="107.4">SDIO0</text>
<text x="176.3" y="113.5">FTAN CTRL</text>
<text x="130.2" y="117.6">I2S1</text>
<text x="130.2" y="121.8">I2C0</text>
<text x="154.7" y="125.4">Monitor</text>
<text x="155.8" y="123.6">Power</text>
<text x="167.3" y="125.5">PMIC</text>
<text x="168.3" y="123.7">NPU</text>
<text x="111.7" y="130.7">SOM DEBUG JTAG</text>
<text x="130.2" y="131.3">SOM DEBUG JTAG0</text>
<text x="176.8" y="131.6">I2C11</text>
<text x="177.1" y="136.6">BOOT SEL</text>
<text x="71" y="141.3">USB 2.0</text>
<text x="108.4" y="141.6">UART</text>
<text x="129.4" y="141.9">SOM DEBUG UART0</text>
<text x="150.6" y="143.2">SPI</text>
<text x="173.4" y="143.3">KEY</text>
<text x="180.9" y="143.5">SATA</text>
<text x="101.2" y="145.8">I2C</text>
<text x="130.6" y="145.4">I2C10</text>
<text x="149.5" y="145">SLAVE</text>
<text x="160" y="145.2">UART2</text>
<text x="172.3" y="145.1">Resetn</text>
<text x="180.9" y="145.3">LED</text>
<text x="122.3" y="159.4">MCU UART</text>
<text x="122.4" y="161.6">MUX SEL</text>
<text x="141.4" y="158.4">I2C3</text>
<text x="141.4" y="160.5">MCU UART6</text>
<text x="151.1" y="158.1">SPI</text>
<text x="160.1" y="158.1">UART4</text>
<text x="175.3" y="156.3" transform="rotate(-90 175.3 156.3)">RST KEY</text>
<text x="122.2" y="167.6">MCU DEBUG JTAG</text>
<text x="122.3" y="164.4">MCU DEBUG UART</text>
<text x="141.4" y="165.7">MCU UART3</text>
<text x="141.4" y="162.9">GPIO</text>
<text x="171.7" y="167.3">PWR KEY</text>
<text x="73.5" y="173.4">MDI</text>
<text x="122.2" y="173.8">RMII</text>
<text x="141.4" y="168.5">MCU JTAG</text>
<text x="164.5" y="169.4">GPIOs</text>
<text x="171.7" y="169.8">PWR LED</text>
<text x="171.8" y="172.2">SLP LED</text>
<text x="141.4" y="174.9">RMII</text>
<text x="141.4" y="177.6">SPI</text>
<text x="164.5" y="177.8">GPIOs</text>
<text x="141.5" y="180.4">TIMERs</text>
<text x="158.3" y="180.5">GPIO</text>
<text x="160.9" y="183.7" transform="rotate(90 160.9 183.7)">PWR ON</text>
<text x="164.5" y="180.5">I2C1</text>
<text x="140.9" y="189.7">25MHz</text>
<text x="147.9" y="189.7">32.768KHz</text>
</g>
<g font-size="1.7">
<text x="79.8" y="17.1">USB3.0 On Board</text>
<text x="104.3" y="17.2">USB3.0 On Board</text>
<text x="81.9" y="18.8">Connector</text>
<text x="108.5" y="18.9">TYPE-E</text>
<text x="66.6" y="128">HD Audio On Board</text>
<text x="66.6" y="129.7">10-1 PIN Connector</text>
<text x="265.1" y="192.4">BLOCK DIAGRAM</text>
</g>
<g font-size="1.5">
<text x="183.4" y="158.3" transform="rotate(-90 183.4 158.3)">SATA_ACK_LED</text>
<text x="265.2" y="195.2">HiFive Premier P550</text>
</g>
<g font-size="1.3">
<text x="62" y="50.7" transform="rotate(-90 62 50.7)">RJ-45</text>
<text x="62" y="60.2" transform="rotate(-90 62 60.2)">RJ-45</text>
<text x="60" y="106.6">Micro</text>
<text x="60" y="107.8">SD Card</text>
<text x="112.6" y="124.3">MUX SEL HEADER</text>
<text x="112.6" y="125.6">OPEN : FT4232</text>
<text x="112.6" y="126.9">SHORT: MIPI-20</text>
<text x="62.4" y="176.3" transform="rotate(-90 62.4 176.3)">RJ-45</text>
<text x="181.1" y="177">BOOT SEL</text>
<text x="181.9" y="178.3">DIP SW</text>
<text x="114" y="185">CHASS FAN CON</text>
<text x="196.2" y="185.5">POWER MONITOR</text>
<text x="114.1" y="188.8">CHASS FAN CON</text>
</g>
<g font-size="1.1">
<text x="111.2" y="29.6" transform="rotate(-90 111.2 29.6)">MUX</text>
<text x="117.5" y="28.9" transform="rotate(-90 117.5 28.9)">CC</text>
<text x="196.7" y="57.4">EXTENDER</text>
<text x="198.6" y="56.3">I2C</text>
<text x="79.6" y="117.9">3.5mm</text>
<text x="97.4" y="119.4">CODEC</text>
<text x="79.7" y="122.6">3.5mm</text>
<text x="97.4" y="120.5">ES8388</text>
<text x="106.9" y="130.5">MUX</text>
<text x="96.7" y="142.1">FT4232H</text>
<text x="118.8" y="141.1">MUX</text>
<text x="83.4" y="151.5">EPPROM</text>
<text x="141.3" y="150.9">EPPROM</text>
<text x="141.3" y="152">I2C SLV</text>
<text x="97.2" y="175.2">LAN8720A</text>
<text x="98.3" y="174.1">EPHY</text>
<text x="123.3" y="178.2">SPI FLASH</text>
<text x="155.4" y="194.7">ATX POWER CON</text>
</g>
<g font-size=".8">
<text x="92.8" y="130.6">MIPI-20 50MIL</text>
<text x="92.8" y="131.4">PIN HEADER</text>
<text x="98" y="156.2" transform="rotate(90 98 156.2)">PIN HEADER</text>
<text x="261.5" y="190.9">Description</text>
<text x="261.5" y="193.6">Size</text>
<text x="261.5" y="196.4">Date:</text>
<text x="262.5" y="195">D</text>
<text x="265.2" y="193.6">Project Name</text>
<text x="266.3" y="196.4">Thursday, August 01, 2024</text>
<text x="279.8" y="196.4">Sheet</text>
<text x="284.4" y="196.4">1</text>
<text x="287.2" y="196.4">of</text>
<text x="289.9" y="196.4">31</text>
<text x="291.7" y="193.6">Rev</text>
<text x="292.6" y="194.6">3.0</text>
</g>
<text font-size=".6" fill="#0f0" x="124.1" y="179.1">(NOT MOUNT)</text>
</svg>
